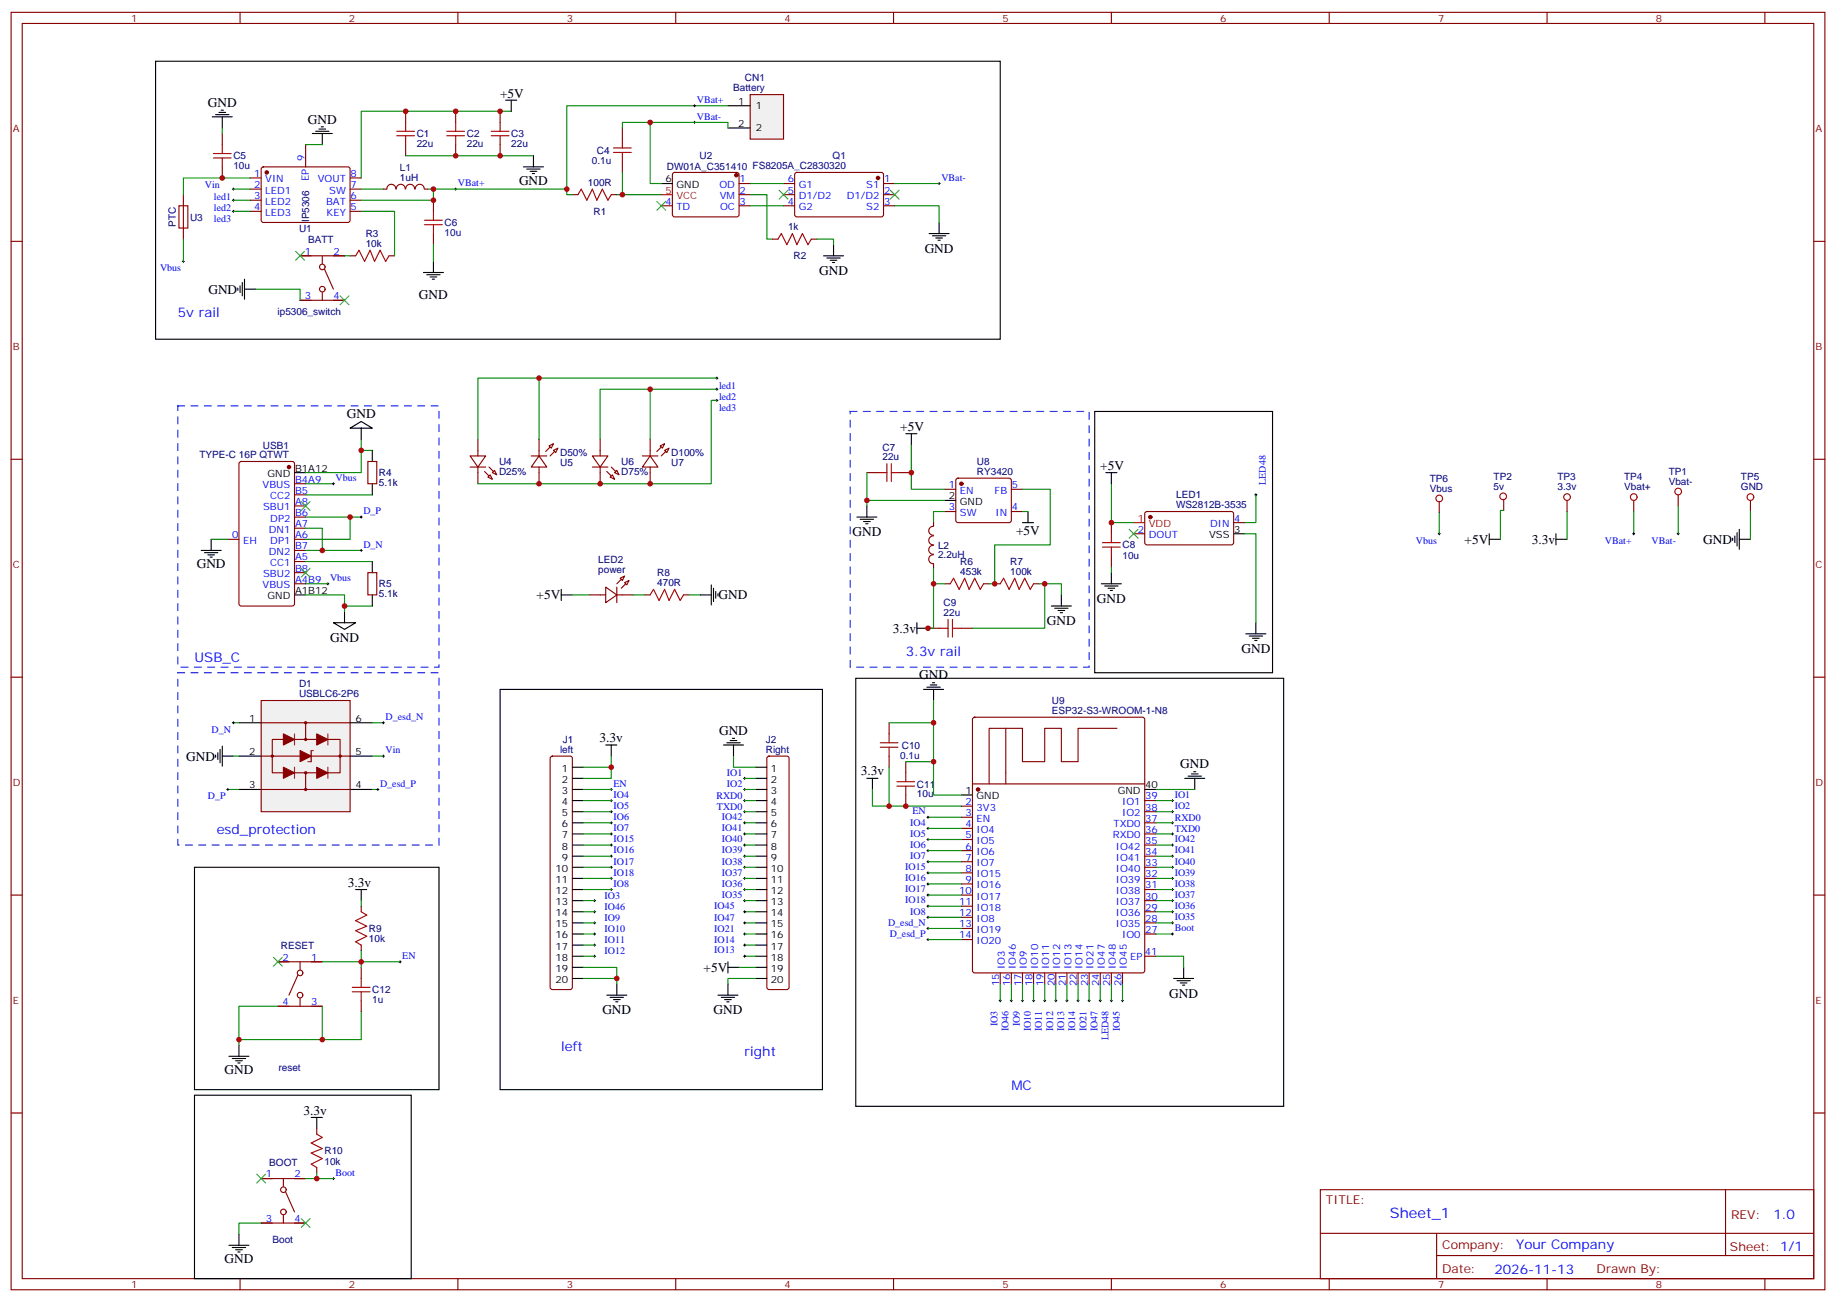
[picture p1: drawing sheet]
<svg xmlns="http://www.w3.org/2000/svg" width="583mm" height="413mm" viewBox="0 0 583 413" stroke-linecap="round" stroke-linejoin="round" font-family="sans-serif">
<g fill="none" stroke="#870000" stroke-width=".35">
<path d="M3.5 3.9h575.8v405.4h-575.8zM7.1 7.4h568.6v398.3h-568.6zM76.2 3.9v3.5M145.3 3.9v3.5M214.5 3.9v3.5M283.6 3.9v3.5M352.8 3.9v3.5M421.9 3.9v3.5M491.1 3.9v3.5M560.2 3.9v3.5M128.8 35.3v3.5M144.6 35.3v3.5"/>
<path d="M158.7 35.3v3.5M70.6 42.4v3.5M70.6 53v3.5M79.4 56.5h3.5M83.1 53.2l.5-.2h27.1l.4 .7v16.5l-.7 .4-27.1-.1-.4-.6v-16.2zM97 45.9v7.1M111.1 56.5h3.6M128.8 45.9v3.5M144.6 45.9v3.5M158.7 45.9v3.5M3.5 76.6h3.6M79.4 60h3.5"/>
<path d="M79.4 63.5h3.5M79.4 67.1h3.5M111.1 60h3.6M111.1 63.5h3.6M111.1 67.1h3.6M137.6 63.5v3.6M137.6 74.1v3.5M575.7 76.6h3.6M95.2 95.3h14.2M95.2 81.2h14.2M102.3 81.2v2.4M102.3 92.8v2.5"/>
<path d="M103 85.4l2.8 6.4M111.1 81.2h1.8M123.5 81.2h1.7M3.5 145.7h3.6M76.1 146.6l.5-.2h16.2l.6 .5 .1 44.7-.5 .6-16.4 .1-.7-.5-.1-44.7zM93.5 153.5h3.5M93.5 157h3.5M275.2 150h3.5M285.8 150h3.5M299.9 155.3h3.5M303.6 151.9l.5-.2h16.2l.5 .2 .2 .5v12.7l-.2 .5-.5 .2h-16.2l-.5-.2-.2-.5v-12.7zM321 155.3h3.6"/>
<path d="M575.7 145.7h3.6M72.3 171.1h3.5M93.5 171.1h3.5M93.5 164.1h3.5M93.5 160.5h3.5M93.5 167.6h3.5M93.5 174.7h3.5M93.5 178.2h3.5M299.9 162.3h3.5M321 162.3h3.6M93.5 185.2h3.5M93.5 181.7h3.5"/>
<path d="M294.6 199.4h3.5M299.9 185.2h1.7M305.2 199.4h3.5M312.2 185.2h1.8M315.7 185.2h1.8M328.1 185.2h1.7M3.5 214.9h3.6M575.7 214.9h3.6M3.5 284h3.6M575.7 284h3.6M3.5 353.2h3.6M575.7 353.2h3.6"/>
<path d="M419.1 377.5h156.6v28.2h-156.6zM547.7 377.5v20.9M419.1 391.4h156.5M456 398.4h119.6M456 391.4v14.1M76.2 405.7v3.6M145.3 405.7v3.6M214.5 405.7v3.6M283.6 405.7v3.6M352.8 405.7v3.6M421.9 405.7v3.6M491.1 405.7v3.6"/>
<path d="M560.2 405.7v3.6"/>
<circle cx="102.3" cy="84.7" r=".88"/>
<circle cx="102.3" cy="91.8" r=".88"/>
</g>
<g fill="#870000" stroke="#870000" stroke-width=".35">
<circle cx="91.7" cy="148.2" r=".53"/>
<circle cx="84.7" cy="54.7" r=".53"/>
<circle cx="305.2" cy="153.5" r=".53"/>
</g>
<g fill="none" stroke="#000" stroke-width=".35">
<path d="M67.4 37.1h6.3M68.4 36.4h4.3M69.5 35.7h2.1M70.2 35h.7M70.6 37.1v3.5M160.5 31.8h3.5M162.3 31.8v3.5M99.1 42.4h6.4M100.2 41.7h4.2M101.2 41h2.2M102 40.3h.7M102.3 42.4v3.5"/>
<path d="M166.2 53h6.3M167.2 53.7h4.2M168.3 54.4h2.1M169 55.1h.7M169.3 49.4v3.6M75.5 91.4v.7M76.2 90.7v2.1M76.9 89.6v4.3M77.6 91.8h3.5M77.6 88.6v6.3M134.4 86.5h6.4M135.5 87.2h4.2"/>
<path d="M136.5 87.9h2.1M137.2 88.6h.7M137.6 82.9v3.6M111.1 135.9l3.6-2.2 3.5 2.2zM114.7 135.9v3.5M287.5 137.6h3.5M289.3 137.6v3.5M93.5 150h3.5M299.9 158.8h3.5M63.9 174.7h6.3M64.9 175.4h4.2M66 176.1h2.1"/>
<path d="M66.7 176.8h.7M67 171.1v3.6M272 164.1h6.3M273 164.8h4.3M274.1 165.5h2.1M274.8 166.2h.7M275.2 160.5v3.6M324.6 165.8h3.5M326.3 162.3v3.5M93.5 188.8h3.5M105.8 197.6h7.1l-3.5 2.1zM109.4 194.1v3.5"/>
<path d="M291 199.4h3.6M291 197.6v3.5M333.7 192.3h6.4M334.8 193h4.2M335.8 193.7h2.2M336.5 194.4h.8M336.9 188.8v3.5"/>
</g>
<g fill="none" stroke="#008700" stroke-width=".35">
<path d="M162.3 35.3h-47.6v21.2M70.6 40.6v1.8M97 45.9h5.3M128.8 49.4h40.5M114.7 67.1h10.5v14.1M114.7 60h7M137.6 60v3.5h-22.9M81.1 91.8h14.1v3.5M109.4 81.2h1.7M114.7 139.4v10.6h-17.7M97 153.5h8.8M97 157h21.2"/>
<path d="M114.7 142.9h3.5M275.2 150v8.8M289.3 141.1v14.2h10.6M299.9 158.8h-24.7v1.7M324.6 155.3h8.8v17.6h-17.7v12.3h-1.7M67 171.1h5.3M97 164.1h14.1v7h-14.1M97 167.6h5.3v7.1h-5.3M97 178.2h21.2M102.3 174.7h12.4M111.1 164.1h3.6M296.3 180v5.2h3.6"/>
<path d="M299.9 162.3h-3.6v3.5M324.6 162.3h1.7M97 188.8h12.4v5.3M97 185.2h7.1M109.4 192.3h8.8M296.3 185.2v14.2h-1.7M329.8 185.2h7.1v3.6M331.6 185.2v14.2h-22.9"/>
</g>
<path d="M57.9 82.9h.7M58.2 82.6v.7M105.5 153.5h.7M105.8 153.1v.7M114.3 164.1h.7M114.3 174.7h.7M114.7 163.7v.7M114.7 174.3v.7M103.7 185.2h.7M104.1 184.9v.7" fill="none" stroke="#000" stroke-width=".32"/>
<path d="M93.8 79.8l2.9 2.8M96.7 79.8l-2.9 2.8M107.9 93.9l2.9 2.8M110.8 93.9l-2.9 2.8M95.6 159.1l2.8 2.9M98.4 159.1l-2.8 2.9M95.6 180.3l2.8 2.8M98.4 180.3l-2.8 2.8" fill="none" stroke="#3c3" stroke-width=".35"/>
<path d="M56.4 128.8h82.9v82.9h-82.9zM269.9 130.6h75.8v81.1h-75.8z" fill="none" stroke="#03c" stroke-width=".35" stroke-dasharray="2.1 2.1"/>
<g fill="none" stroke="#a10000" stroke-width=".35">
<path d="M128.8 38.8v2.9M144.6 38.8v2.9M158.7 38.8v2.9M67.7 48.7h5.7M67.7 50.1h5.7M70.6 45.9v2.8M70.6 50.1v2.9M125.9 43.1h5.7M125.9 41.7h5.7M128.8 43.1v2.8M141.8 43.1h5.7M141.8 41.7h5.7"/>
<path d="M144.6 43.1v2.8M155.9 43.1h5.7M155.9 41.7h5.7M158.7 43.1v2.8M134.8 71.3h5.6M134.8 69.9h5.6M137.6 67.1v2.8M137.6 71.3v2.8M112.9 81.2l1-1.8 1.8 3.5 1.8-3.5 1.4 3.5 1.7-3.5 1.8 3.5 1.1-1.7M278.7 150h2.8M281.5 147.1v5.7M282.9 147.1v5.7"/>
<path d="M282.9 150h2.9M298.1 199.4h2.8M300.9 196.5v5.7M301.6 185.2l1.1-1.7 1.7 3.5 1.8-3.5 1.4 3.5 1.8-3.5 1.7 3.5 1.1-1.8M302.3 196.5v5.7M302.3 199.4h2.9M317.5 185.2l1.1-1.7 1.7 3.5 1.8-3.5 1.4 3.5 1.8-3.5 1.7 3.5 1.1-1.8"/>
</g>
<path d="M82.9 222.3h28.2v35.3h-28.2z" fill="#f0f0f0" stroke="#870000" stroke-width=".35"/>
<path d="M75.8 229.3h7.1M75.8 239.9h7.1M111.1 229.3h7.1M111.1 239.9h7.1M75.8 250.5h7.1M111.1 250.5h7.1" fill="none" stroke="#000" stroke-width=".35"/>
<g fill="none" stroke="#870000" stroke-width=".35">
<path d="M82.9 229.3h28.2M82.9 239.9h28.2M90 234.6h-3.6v10.6h3.6M93.5 234.6h7M97 229.3v5.3M104.1 234.6h3.8v10.6h-4.2M82.9 250.5h28.2M93.5 245.2h7M97 245.2v5.3"/>
<circle cx="97" cy="229.3" r=".35"/>
<circle cx="97" cy="250.5" r=".35"/>
</g>
<path d="M93.5 232.9v3.5M99.5 238.2h-.7v3.5h-1.1M104.1 232.9v3.5M93.5 243.5v3.5M104.1 243.5v3.5" fill="none" stroke="#8c2424" stroke-width=".35"/>
<g fill="#870000" stroke="#870000" stroke-width=".35">
<path d="M90 232.9l3.5 1.7-3.5 1.8z"/>
<path d="M100.5 232.9l3.6 1.7-3.6 1.8z"/>
<path d="M90 243.5l3.5 1.7-3.5 1.8z"/>
<path d="M100.5 243.5l3.6 1.7-3.6 1.8z"/>
<path d="M95.2 238.2l3.6 1.7-3.6 1.8z"/>
</g>
<circle cx="97" cy="234.6" r=".18" fill="#870000"/>
<g fill="none" stroke="#870000" stroke-width=".35">
<path d="M58.2 61.8v14.1M352.8 165.8v3.6M352.8 176.4v3.6M359.8 169.4h3.6M363.6 162.5l.5-.2 27.1 .1 .4 .6-.1 9.5-.6 .4-27.1-.1-.4-.6v-9.2zM391.6 165.8h3.5M308.9 227.8l.5-.2h53.3l.6 .4 .1 80-.3 .5-.4 .2h-53.3l-.5-.2-.2-.5v-79.7zM319.3 231.1v17.6M354.5 231.1h-12.3v10.6h-5.3v-10.6h-5.3v10.6h-7v-10.6h-10.6v17.6M174.9 240.1l.4-.2h5.7l.5 .2 .2 .5v72.7l-.3 .5-.4 .2h-5.7l-.5-.2-.2-.5v-72.7zM243.7 240.1l.4-.2h5.7l.5 .2 .2 .5v72.7l-.3 .5-.4 .2h-5.7l-.5-.2-.2-.5v-72.7zM287.5 241.7v3.5"/>
<path d="M287.5 252.3v3.5M305.2 255.8h3.5M305.2 259.3h3.5M308.7 248.7h54.7M363.4 257.6h3.5M363.4 254h3.5M305.2 262.9h3.5M305.2 266.4h3.5M305.2 269.9h3.5M305.2 273.4h3.5M305.2 277h3.5M363.4 278.7h3.5"/>
<path d="M363.4 275.2h3.5M363.4 271.7h3.5M363.4 268.1h3.5M363.4 264.6h3.5M363.4 261.1h3.5M114.7 287.5v1.8M114.7 299.9v1.8M305.2 280.5h3.5M305.2 284h3.5M305.2 287.5h3.5M305.2 291.1h3.5M305.2 294.6h3.5"/>
<path d="M305.2 298.1h3.5M363.4 296.4h3.5M363.4 292.8h3.5M363.4 289.3h3.5M363.4 285.8h3.5M363.4 282.3h3.5M88.2 319.3h14.1M88.2 305.2h14.1M94.5 309.4l-2.8 6.4M95.2 305.2v2.5M95.2 316.8v2.5M114.7 307v3.5"/>
<path d="M114.7 317.5v3.6M317.5 308.7v3.5M321 308.7v3.5M324.6 308.7v3.5M328.1 308.7v3.5M331.6 308.7v3.5M335.1 308.7v3.5M338.7 308.7v3.5M342.2 308.7v3.5M345.7 308.7v3.5M349.2 308.7v3.5M352.8 308.7v3.5"/>
<path d="M356.3 308.7v3.5M363.4 303.4h3.5M100.5 358.1v1.8M82.9 374h14.1M90 374v2.4M90.7 378.2l2.8 6.4M100.5 370.5v1.7M82.9 388.1h14.1M90 385.6v2.5"/>
<circle cx="86.4" cy="239.9" r=".35"/>
<circle cx="97" cy="234.6" r=".35"/>
<circle cx="108" cy="239.9" r=".35"/>
<circle cx="97" cy="245.2" r=".35"/>
<circle cx="95.3" cy="315.8" r=".88"/>
<circle cx="95.3" cy="308.7" r=".88"/>
<circle cx="90" cy="377.5" r=".88"/>
<circle cx="90" cy="384.6" r=".88"/>
</g>
<g fill="none" stroke="#000" stroke-width=".35">
<path d="M347.5 130.6h56.4v82.9h-56.4zM391.6 169.4h3.5M349.6 185.2h6.4M350.7 185.9h4.2M351.7 186.7h2.1M352.4 187.4h.7M352.8 181.7v3.5M398.6 197.6v3.5M158.7 218.8h102.4v127h-102.4zM271.6 215.2h135.9v135.8h-135.9zM293.2 218.8h6.3M294.2 218.1h4.2"/>
<path d="M295.3 217.3h2.1M296 216.6h.7M296.3 218.8v3.5M395.5 201.1h6.3M396.5 201.8h4.3M397.6 202.5h2.1M398.3 203.2h.7M68.4 239.6v.7M69.1 238.9v2.1M69.8 237.8v4.2M70.6 239.9h3.5M70.6 236.7v6.4"/>
<path d="M192.3 236.4h3.5M194 236.4v3.5M229.7 236.4h6.3M230.7 235.7h4.2M231.8 235h2.1M232.5 234.3h.7M232.8 236.4v3.5M181.7 243.5h3.5M181.7 247h3.5M181.7 250.5h3.5M181.7 254h3.5M181.7 257.6h3.5"/>
<path d="M239.9 243.5h3.5M239.9 247h3.5M239.9 250.5h3.5M239.9 254h3.5M239.9 257.6h3.5M275.2 247h3.5M276.9 247v3.5M305.2 252.3h3.5M363.4 250.5h3.5M376.1 247h6.3M377.1 246.3h4.3M378.2 245.6h2.1"/>
<path d="M378.9 244.9h.7M379.2 247v3.5M61.7 275.2h77.6v70.6h-77.6zM181.7 261.1h3.5M181.7 264.6h3.5M181.7 268.1h3.5M181.7 271.7h3.5M181.7 275.2h3.5M181.7 278.7h3.5M239.9 261.1h3.5M239.9 264.6h3.5M239.9 268.1h3.5"/>
<path d="M239.9 271.7h3.5M239.9 275.2h3.5M239.9 278.7h3.5M112.9 282.3h3.5M114.7 282.3v3.5M181.7 282.3h3.5M181.7 285.8h3.5M181.7 289.3h3.5M181.7 292.8h3.5M181.7 296.4h3.5M181.7 299.9h3.5M239.9 282.3h3.5"/>
<path d="M239.9 285.8h3.5M239.9 289.3h3.5M239.9 292.8h3.5M239.9 296.4h3.5M239.9 299.9h3.5M181.7 303.4h3.5M181.7 307h3.5M181.7 310.5h3.5M192.6 315.8h6.4M193.7 316.5h4.2M194.7 317.2h2.1M195.4 317.9h.7"/>
<path d="M195.8 312.2v3.6M227.9 315.8h6.3M229 316.5h4.2M230 317.2h2.1M230.7 317.9h.7M231.1 307h3.5M231.1 305.2v3.5M231.1 312.2v3.6M239.9 303.4h3.5M239.9 307h3.5M239.9 310.5h3.5M372.5 310.5h6.4"/>
<path d="M373.6 311.2h4.2M374.6 311.9h2.2M375.4 312.6h.7M375.7 307v3.5M72.7 335.2h6.3M73.7 335.9h4.3M74.8 336.6h2.1M75.5 337.3h.7M75.8 331.6v3.6M61.7 347.5h68.8v58.2h-68.8zM98.8 354.6h3.5M100.5 354.6v3.5"/>
<path d="M72.7 395.1h6.3M73.7 395.9h4.3M74.8 396.6h2.1M75.5 397.3h.7M75.8 391.6v3.5"/>
</g>
<g fill="none" stroke="#008700" stroke-width=".35">
<path d="M79.4 56.5h-21.2v5.3M58.2 75.9v7M352.8 153.5v12.3h7M398.6 157v8.8h-3.5M352.8 180v1.7M395.1 169.4h3.5v28.2M74.1 239.9h1.7M74.1 229.3h1.7M118.2 239.9h3.5M118.2 229.3h3.5M194 239.9v3.6h-8.8M232.8 239.9v3.6h7.1"/>
<path d="M296.3 222.3v30h8.9M72.3 250.5h3.5M118.2 250.5h1.7M185.2 250.5h8.8M185.2 254h8.8M185.2 257.6h8.8M194 243.5v3.5h-8.8M236.4 250.5h3.5M236.4 254h3.5M236.4 257.6h3.5M236.4 247h3.5M276.9 250.5v5.3h28.3"/>
<path d="M287.5 241.7h8.8M294.6 259.3h10.6M366.9 250.5h12.3M366.9 254h5.3M366.9 257.6h5.3M185.2 261.1h8.8M185.2 264.6h8.8M185.2 278.7h8.8M185.2 275.2h8.8M185.2 271.7h8.8M185.2 268.1h8.8M236.4 261.1h3.5"/>
<path d="M236.4 264.6h3.5M236.4 278.7h3.5M236.4 275.2h3.5M236.4 271.7h3.5M236.4 268.1h3.5M294.6 262.9h10.6M294.6 266.4h10.6M294.6 269.9h10.6M294.6 273.4h10.6M294.6 277h10.6M366.9 268.1h5.3M366.9 261.1h5.3"/>
<path d="M366.9 264.6h5.3M366.9 278.7h5.3M366.9 275.2h5.3M366.9 271.7h5.3M114.7 285.8v1.7M185.2 292.8h3.5M185.2 289.3h3.5M185.2 285.8h3.5M185.2 282.3h8.8M185.2 296.4h3.5M185.2 299.9h3.5M236.4 292.8h3.5"/>
<path d="M236.4 289.3h3.5M236.4 285.8h3.5M236.4 282.3h3.5M236.4 296.4h3.5M236.4 299.9h3.5M294.6 280.5h10.6M294.6 284h10.6M294.6 287.5h10.6M294.6 291.1h10.6M294.6 294.6h10.6M294.6 298.1h10.6M366.9 292.8h5.3"/>
<path d="M366.9 289.3h5.3M366.9 285.8h5.3M366.9 282.3h5.3M366.9 296.4h5.3M88.2 319.3h-12.4v12.3M102.3 305.2h12.4v1.8M114.7 305.2h12.3M185.2 307h10.6v5.2M185.2 310.5h10.6M185.2 303.4h3.5M234.6 307h5.3M236.4 303.4h3.5"/>
<path d="M239.9 310.5h-8.8v1.7M317.5 312.2v5.3M321 312.2v5.3M324.6 312.2v5.3M328.1 312.2v5.3M331.6 312.2v5.3M335.1 312.2v5.3M338.7 312.2v5.3M342.2 312.2v5.3M345.7 312.2v5.3M349.2 312.2v5.3M352.8 312.2v5.3"/>
<path d="M356.3 312.2v5.3M366.9 303.4h8.8v3.6M114.7 321.1v8.8h-38.9M97 374h8.8M100.5 372.2v1.8M82.9 388.1h-7.1v3.5"/>
</g>
<g fill="none" stroke="#000" stroke-width=".32">
<path d="M70.2 56.5h.7M70.6 56.1v.7M398.3 157h.7M398.6 156.7v.7M121.4 239.9h.7M121.7 239.6v.7M193.7 254h.7M193.7 257.6h.7M193.7 250.5h.7M194 250.2v.7M194 253.7v.7M194 257.2v.7"/>
<path d="M236 254h.7M236 257.6h.7M236 250.5h.7M236 247h.7M236.4 246.6v.7M236.4 250.2v.7M236.4 253.7v.7M236.4 257.2v.7M294.2 259.3h.7M294.6 259v.7M371.8 254h.7M371.8 257.6h.7"/>
<path d="M372.2 253.7v.7M372.2 257.2v.7M193.7 264.6h.7M193.7 261.1h.7M193.7 278.7h.7M193.7 275.2h.7M193.7 271.7h.7M193.7 268.1h.7M194 260.7v.7M194 264.3v.7M194 267.8v.7M194 271.3v.7"/>
<path d="M194 274.8v.8M194 278.4v.7M236 264.6h.7M236 261.1h.7M236 278.7h.7M236 275.2h.7M236 271.7h.7M236 268.1h.7M236.4 260.7v.7M236.4 264.3v.7M236.4 267.8v.7M236.4 271.3v.7"/>
<path d="M236.4 274.8v.8M236.4 278.4v.7M294.2 273.4h.7M294.2 269.9h.7M294.2 266.4h.7M294.2 262.9h.7M294.2 277h.7M294.6 262.5v.7M294.6 266v.7M294.6 269.6v.7M294.6 273.1v.7M294.6 276.6v.7"/>
<path d="M371.8 264.6h.7M371.8 261.1h.7M371.8 278.7h.7M371.8 275.2h.7M371.8 271.7h.7M371.8 268.1h.7M372.2 260.7v.7M372.2 264.3v.7M372.2 267.8v.7M372.2 271.3v.7M372.2 274.8v.8M372.2 278.4v.7"/>
<path d="M188.4 292.8h.7M188.4 289.3h.7M188.4 285.8h.7M188.4 296.4h.7M188.4 299.9h.7M188.7 285.4v.7M188.7 289v.7M188.7 292.5v.7M188.7 296v.7M188.7 299.5v.7M193.7 282.3h.7M194 281.9v.7"/>
<path d="M236 285.8h.7M236 282.3h.7M236 296.4h.7M236.4 281.9v.7M236.4 285.4v.7M236.4 296v.7M294.2 287.5h.7M294.2 284h.7M294.2 280.5h.7M294.2 291.1h.7M294.2 298.1h.7M294.2 294.6h.7"/>
<path d="M294.6 280.1v.7M294.6 283.7v.7M294.6 287.2v.7M294.6 290.7v.7M294.6 294.3v.7M294.6 297.8v.7M371.8 292.8h.7M371.8 289.3h.7M371.8 285.8h.7M371.8 282.3h.7M371.8 296.4h.7M372.2 281.9v.7"/>
<path d="M372.2 285.4v.7M372.2 289v.7M372.2 292.5v.7M372.2 296v.7M126.6 305.2h.8M127 304.8v.7M188.4 303.4h.7M188.7 303.1v.7M317.1 317.5h.8M317.5 317.2v.7M320.7 317.5h.7M321 317.2v.7"/>
<path d="M324.2 317.5h.7M324.6 317.2v.7M327.7 317.5h.7M328.1 317.2v.7M331.3 317.5h.7M331.6 317.2v.7M334.8 317.5h.7M335.1 317.2v.7M338.3 317.5h.7M338.7 317.2v.7M341.8 317.5h.7M342.2 317.2v.7"/>
<path d="M345.4 317.5h.7M345.7 317.2v.7M348.9 317.5h.7M349.2 317.2v.7M352.4 317.5h.7M352.8 317.2v.7M356 317.5h.7M356.3 317.2v.7M105.5 374h.7M105.8 373.6v.7"/>
</g>
<path d="M56.4 213.5h82.9v54.6h-82.9z" fill="none" stroke="#03c" stroke-width=".35" stroke-dasharray="2.1 2.1"/>
<g fill="none" stroke="#a10000" stroke-width=".35">
<path d="M56.8 65.3h2.8v7.1h-2.8zM350 173.6h5.6M350 172.2h5.6M352.8 169.4v2.8M352.8 173.6v2.8M284.7 249.4h5.6M284.7 248h5.6M287.5 245.2v2.8M287.5 249.4v2.9M114.7 289.3l1.7 1.1-3.5 1.7 3.5 1.8-3.5 1.4 3.5 1.8-3.5 1.7 1.8 1.1M111.8 314.7h5.7M111.8 313.3h5.7"/>
<path d="M114.7 310.5v2.8M114.7 314.7v2.8M100.5 359.9l1.8 1-3.5 1.8 3.5 1.8-3.5 1.4 3.5 1.7-3.5 1.8 1.7 1.1"/>
</g>
<path d="M358.4 168l2.8 2.8M361.2 168l-2.8 2.8M81.5 372.6l2.8 2.8M84.3 372.6l-2.8 2.8M95.6 386.7l2.8 2.8M98.4 386.7l-2.8 2.8" fill="none" stroke="#3c3" stroke-width=".35"/>
<g fill="#870000" stroke="#870000" stroke-width=".35">
<circle cx="310.4" cy="250.5" r=".53"/>
<circle cx="365.1" cy="164.1" r=".53"/>
</g>
<path d="M359.8 165.8h3.6" fill="none" stroke="#f00" stroke-width=".35"/>
<path d="M238.1 30h10.6v14.1h-10.6z" fill="#f0f0f0" stroke="#870000" stroke-width=".35"/>
<g fill="none" stroke="#000" stroke-width=".35">
<path d="M49.4 19.4h268.1v88.2h-268.1zM231.1 33.5h7M209.9 58.2h3.5M231.1 40.6h7M264.6 77.6v3.6M294.9 74.1h6.4M296 74.8h4.2M297 75.5h2.2M297.7 76.2h.7M298.1 70.6v3.5M261.4 81.2h6.4M262.5 81.9h4.2"/>
<path d="M263.5 82.6h2.1M264.2 83.3h.7M118.2 142.9v3.5M118.2 153.5v3.5M351 150h3.5M352.8 150v3.5M118.2 178.2v3.5M472.7 171.1h3.5M472.7 169.4v3.5M493.9 171.1h3.5M493.9 169.4v3.5M550 170.8v.7"/>
<path d="M550.7 170.1v2.1M551.4 169v4.2M552.1 171.1h3.5M552.1 168v6.3M118.2 188.8v3.5M178.2 188.8h3.5M178.2 187v3.5M222.2 188.8h3.6M225.8 185.6v6.3M226.5 186.7v4.2M227.2 187.7v2.1M227.9 188.4v.7"/>
</g>
<g fill="none" stroke="#a10000" stroke-width=".35">
<path d="M194.7 48.4h5.7M194.7 47h5.7M197.6 44.1v2.9M197.6 48.4v2.8M183.4 61.8l1.1-1.8 1.8 3.5 1.7-3.5 1.4 3.5 1.8-3.5 1.8 3.5 1-1.7M246.9 75.9l1.1-1.8 1.8 3.5 1.7-3.5 1.4 3.5 1.8-3.5 1.8 3.5 1-1.7M206.4 188.8l1-1.8 1.8 3.5 1.8-3.5 1.4 3.5 1.7-3.5 1.8 3.5 1.1-1.7M279.4 237.1h5.6M279.4 235.7h5.6M282.2 232.9v2.8M282.2 237.1v2.8"/>
<circle cx="456.8" cy="158.2" r="1.06"/>
<circle cx="477.1" cy="157.5" r="1.06"/>
<circle cx="497.4" cy="157.7" r="1.06"/>
<circle cx="518.6" cy="157.7" r="1.06"/>
<circle cx="532.7" cy="156" r="1.06"/>
<circle cx="555.6" cy="157.7" r="1.06"/>
</g>
<g fill="none" stroke="#870000" stroke-width=".35">
<path d="M122.8 60a1.41 1.41 0 0 1 1.4-1.5 1.41 1.41 0 0 1 1.4 1.5M125.8 60a1.41 1.41 0 0 1 1.4-1.5 1.41 1.41 0 0 1 1.4 1.5M128.8 60a1.41 1.41 0 0 1 1.4-1.5 1.41 1.41 0 0 1 1.4 1.5M131.8 60a1.41 1.41 0 0 1 1.4-1.5 1.41 1.41 0 0 1 1.4 1.5M197.6 40.6v3.5M197.6 51.2v3.5M213.7 54.9l.4-.2 20.1 .1 .4 .6-.1 13-.6 .4h-20l-.5-.7v-12.7zM234.6 58.2h3.5M248.7 58.2h3.5M252.5 54.9l.4-.2 27.1 .1 .5 .6-.1 13-.6 .4h-27.1l-.5-.7v-12.7zM280.5 58.2h3.5M121.7 60h1.1"/>
<path d="M134.8 60h1M181.7 61.8h1.7M194 61.8h1.8M209.9 65.3h3.5M234.6 61.8h3.5M234.6 65.3h3.5M245.2 75.9h1.7M248.7 61.8h3.5M248.7 65.3h3.5M257.5 75.9h1.8M280.5 61.8h3.5M280.5 65.3h3.5"/>
<path d="M151.7 139.4v5.3M171.1 139.4v5.3M190.5 139.4v5.3M206.4 139.4v5.3M116.8 146.4h2.8v7.1h-2.8zM149.2 144.7h5l-2.5 3.5zM149.2 148.2h5M151.7 148.2v5.3M154.9 151.4l.7-.7 .7 1.4zM156.3 150l.7-.7 .7 1.4zM168.6 144.7h5M171.1 144.7l2.5 3.5h-5z"/>
<path d="M171.1 148.2v5.3M174.3 141.5l1.4-.7-.7 1.4zM175.7 142.9l1.4-.7-.7 1.4zM188 144.7h5l-2.5 3.5zM188 148.2h5M190.5 148.2v5.3M193.7 151.4l.7-.7 .7 1.4zM195.1 150l.7-.7 .7 1.4zM203.9 144.7h4.9M206.4 144.7l2.4 3.5h-4.9zM206.4 148.2v5.3M209.5 141.5l1.5-.7-.7 1.4z"/>
<path d="M211 142.9l1.4-.7-.7 1.4zM456.8 159.1v3.6M477.3 158.4v3.6M497.4 158.8v3.5M518.6 158.8v3.5M532.7 157v3.5M555.6 158.8v3.5M296.3 173a1.41 1.41 0 0 0-1.5 1.5 1.41 1.41 0 0 0 1.5 1.4M296.3 170.1a1.41 1.41 0 0 0-1.5 1.4 1.41 1.41 0 0 0 1.5 1.4M296.3 176a1.41 1.41 0 0 0-1.5 1.4 1.41 1.41 0 0 0 1.5 1.5v1.1M296.3 167a1.41 1.41 0 0 0-1.5 1.4 1.41 1.41 0 0 0 1.5 1.4M296.3 165.8v1.1"/>
<path d="M116.8 181.7h2.8v7.1h-2.8zM187 188.8h5.3M192.3 186.3l3.5 2.5-3.5 2.4zM195.8 188.8h5.3M195.8 186.3v4.9M196.8 183.5l1.5-.7-.7 1.4zM198.3 184.9l1.4-.7-.7 1.4zM204.6 188.8h1.8M217 188.8h1.7M282.2 229.3v3.6M282.2 239.9v3.6"/>
</g>
<g fill="none" stroke="#008700" stroke-width=".35">
<path d="M206.4 38.8v19.4h3.5M231.1 33.5h-51.2v26.5h-44.1M197.6 40.6v-1.8h33.5v1.8M197.6 54.7v7.1M238.1 58.2h10.6M284 58.2h14.1M74.1 60h5.3M74.1 63.5h5.3M74.1 67.1h5.3M137.6 77.6v5.3M179.9 60v1.8h1.8M195.8 61.8h14.1"/>
<path d="M238.1 61.8h5.3v14.1h1.8M238.1 65.3h10.6M259.3 75.9h5.3v1.7M284 65.3h14.1v5.3M171.1 120v19.4M227.5 120h-75.8v19.4M206.4 123.5v15.9M227.5 123.5h-37v15.9M227.5 127h-1.7v26.5h-74.1M456.8 162.7v6.7M477.3 162h-1.1v9.1M497.4 162.3v8.8"/>
<path d="M518.6 162.3v7.1M532.7 160.5v8.9M555.6 162.3v8.8M181.7 188.8h5.3M201.1 188.8h3.5M218.7 188.8h3.5M282.2 229.3h14.1M282.2 243.5v12.3M102.3 319.3v10.6M114.7 301.7v3.5"/>
</g>
<g fill="none" stroke="#000" stroke-width=".32">
<path d="M220.1 33.5h.7M220.1 38.8h.7M220.5 33.2v.7M220.5 38.5v.7M74.1 59.7v.7M144.6 59.7v.7M297.7 58.2h.7M298.1 57.9v.7M73.7 60h.7M73.7 63.5h.7M73.7 67.1h.7M74.1 63.2v.7"/>
<path d="M74.1 66.7v.7M144.3 60h.7M227.2 120h.7M227.5 119.6v.7M227.2 127h.7M227.2 123.5h.7M227.5 123.2v.7M227.5 126.7v.7M456.5 169.4h.7M456.8 169v.7M518.2 169.4h.7M518.6 169v.7"/>
<path d="M532.3 169.4h.7M532.7 169v.7M73.7 229.3h.7M74.1 229v.7M121.4 229.3h.7M121.7 229v.7M72 250.5h.7M72.3 250.2v.7M119.6 250.5h.7M119.9 250.2v.7M236 289.3h.7M236 292.8h.7"/>
<path d="M236 299.9h.7M236.4 289v.7M236.4 292.5v.7M236.4 299.5v.7M236 303.4h.7M236.4 303.1v.7"/>
</g>
<g fill="#870000" stroke="#870000" stroke-width=".35">
<path d="M153.8 149.6l1.4 1.4z"/>
<path d="M155.2 148.2l1.4 1.4z"/>
<path d="M173.2 143.3l1.4-1.4z"/>
<path d="M176 143.3l-1.4 1.4z"/>
<path d="M192.6 149.6l1.4 1.4z"/>
<path d="M194 148.2l1.4 1.4z"/>
<path d="M208.5 143.3l1.4-1.4z"/>
<path d="M211.3 143.3l-1.4 1.4z"/>
<path d="M197.2 186.7l1.4-1.5z"/>
<path d="M195.8 185.2l1.4-1.4z"/>
<circle cx="278.7" cy="56.5" r=".53"/>
<circle cx="233.7" cy="55.6" r=".53"/>
</g>
<path d="M209.9 61.8h3.5" fill="none" stroke="#f00" stroke-width=".35"/>
<path d="M208.5 63.9l2.8 2.8M211.3 63.9l-2.8 2.8M247.3 60.4l2.8 2.8M250.1 60.4l-2.8 2.8M282.6 60.4l2.8 2.8M285.4 60.4l-2.8 2.8M86.8 303.8l2.8 2.8M89.6 303.8l-2.8 2.8" fill="none" stroke="#3c3" stroke-width=".35"/>
<g fill="#c00">
<circle cx="111.1" cy="164.1" r=".88"/>
<circle cx="102.3" cy="174.7" r=".88"/>
<circle cx="109.4" cy="192.3" r=".88"/>
<circle cx="114.7" cy="142.9" r=".88"/>
<circle cx="128.8" cy="35.3" r=".88"/>
<circle cx="144.6" cy="35.3" r=".88"/>
<circle cx="158.8" cy="35.3" r=".88"/>
<circle cx="144.6" cy="49.4" r=".88"/>
<circle cx="137.6" cy="63.5" r=".88"/>
<circle cx="158.8" cy="49.4" r=".88"/>
<circle cx="315.7" cy="185.2" r=".88"/>
<circle cx="294.6" cy="199.4" r=".88"/>
<circle cx="296.3" cy="185.2" r=".88"/>
<circle cx="331.6" cy="185.2" r=".88"/>
<circle cx="289.3" cy="150" r=".88"/>
<circle cx="275.2" cy="158.8" r=".88"/>
<circle cx="75.8" cy="329.9" r=".88"/>
<circle cx="100.5" cy="374" r=".88"/>
<circle cx="194" cy="243.5" r=".88"/>
<circle cx="195.8" cy="310.5" r=".88"/>
<circle cx="296.3" cy="241.7" r=".88"/>
<circle cx="352.8" cy="165.8" r=".88"/>
<circle cx="70.6" cy="56.5" r=".88"/>
<circle cx="287.5" cy="255.8" r=".88"/>
<circle cx="282.2" cy="255.8" r=".88"/>
<circle cx="296.3" cy="229.3" r=".88"/>
<circle cx="137.6" cy="60" r=".88"/>
<circle cx="179.9" cy="60" r=".88"/>
<circle cx="197.6" cy="61.8" r=".88"/>
<circle cx="206.4" cy="38.8" r=".88"/>
<circle cx="171.1" cy="120" r=".88"/>
<circle cx="206.4" cy="123.5" r=".88"/>
<circle cx="171.1" cy="153.5" r=".88"/>
<circle cx="190.5" cy="153.5" r=".88"/>
<circle cx="206.4" cy="153.5" r=".88"/>
<circle cx="114.7" cy="305.2" r=".88"/>
<circle cx="102.3" cy="329.9" r=".88"/>
</g>
<text font-size="4.6" fill="#00f" x="441.2" y="386.5">Sheet_1</text>
<g font-size="4.2">
<text x="66" y="33.9">GND</text>
<text x="158.7" y="31.1">+5V</text>
<text x="97.7" y="39.2">GND</text>
<text x="164.7" y="58.6">GND</text>
<text x="293.5" y="80.2">GND</text>
<text x="260" y="87.3">GND</text>
<text x="66.2" y="93.2">GND</text>
<text x="133" y="94.9">GND</text>
<text x="110.1" y="132.6">GND</text>
<text x="285.8" y="136.9">+5V</text>
<text x="349.2" y="149.3">+5V</text>
<text x="270.6" y="170.2">GND</text>
<text x="322.5" y="169.8">+5V</text>
<text x="464.9" y="172.5">+5V</text>
<text x="486.2" y="172.6">3.3v</text>
<text x="540.6" y="172.5">GND</text>
<text x="62.4" y="180.3">GND</text>
<text x="170.3" y="190.2">+5V</text>
<text x="228.1" y="190.2">GND</text>
<text x="348.2" y="191.2">GND</text>
<text x="104.8" y="203.7">GND</text>
<text x="283.4" y="200.8">3.3v</text>
<text x="332.3" y="198.4">GND</text>
<text x="394.1" y="207.1">GND</text>
<text x="291.7" y="215.6">GND</text>
<text x="228.2" y="233.2">GND</text>
<text x="190.3" y="235.3">3.3v</text>
<text x="59.1" y="241.3">GND</text>
<text x="273.2" y="245.9">3.3v</text>
<text x="374.6" y="243.8">GND</text>
<text x="110.4" y="281.6">3.3v</text>
<text x="223.3" y="308.4">+5V</text>
<text x="371.1" y="316.6">GND</text>
<text x="191.2" y="321.9">GND</text>
<text x="226.5" y="321.9">GND</text>
<text x="71.3" y="340.8">GND</text>
<text x="96.3" y="353.9">3.3v</text>
<text x="71.3" y="400.8">GND</text>
</g>
<g font-size="4.2" fill="#00f">
<text x="56.4" y="100.6">5v rail</text>
<text x="61.7" y="209.9">USB_C</text>
<text x="287.5" y="208.2">3.3v rail</text>
<text x="68.8" y="264.6">esd_protection</text>
<text x="178.2" y="333.4">left</text>
<text x="236.4" y="335.2">right</text>
<text x="321" y="345.8">MC</text>
<text x="562.9" y="386.8">1.0</text>
<text x="481.3" y="396.3">Your Company</text>
<text x="474.4" y="404.1">2026-11-13</text>
</g>
<g font-size="3.9" fill="#800">
<text x="420.9" y="382.1">TITLE:</text>
<text x="549.5" y="386.8">REV:</text>
<text x="457.8" y="396.3">Company:</text>
<text x="549.1" y="396.9">Sheet: 1/1</text>
<text x="457.8" y="404">Date:</text>
<text x="506.8" y="404.1">Drawn By:</text>
</g>
<g font-size="3.2" fill="#800">
<text x="41.6" y="6.9">1</text>
<text x="110.8" y="6.9">2</text>
<text x="179.9" y="6.9">3</text>
<text x="249.1" y="6.9">4</text>
<text x="318.2" y="6.9">5</text>
<text x="387.3" y="6.9">6</text>
<text x="456.5" y="6.9">7</text>
<text x="525.6" y="6.9">8</text>
<text x="4.1" y="42">A</text>
<text x="576.3" y="42">A</text>
<text x="4.1" y="111.2">B</text>
<text x="576.3" y="111.2">B</text>
<text x="4.1" y="180.3">C</text>
<text x="576.3" y="180.3">C</text>
<text x="4.1" y="249.4">D</text>
<text x="576.3" y="249.4">D</text>
<text x="4.1" y="318.6">E</text>
<text x="576.3" y="318.6">E</text>
<text x="41.6" y="408.7">1</text>
<text x="110.8" y="408.7">2</text>
<text x="179.9" y="408.7">3</text>
<text x="249.1" y="408.7">4</text>
<text x="318.2" y="408.7">5</text>
<text x="387.3" y="408.7">6</text>
<text x="456.5" y="408.7">7</text>
<text x="525.6" y="408.7">8</text>
</g>
<g font-size="3.2" fill="#000080">
<text x="232.8" y="29">Battery</text>
<text x="236.5" y="25.8">CN1</text>
<text x="132.3" y="46.7">22u</text>
<text x="132.3" y="43.5">C1</text>
<text x="148.2" y="46.7">22u</text>
<text x="148.2" y="43.5">C2</text>
<text x="162.3" y="46.7">22u</text>
<text x="162.3" y="43.5">C3</text>
<text x="74.1" y="53.7">10u</text>
<text x="74.1" y="50.6">C5</text>
<text x="187.9" y="52">0.1u</text>
<text x="189.5" y="48.8">C4</text>
<text x="222.1" y="50.4">U2</text>
<text x="264.3" y="50.5">Q1</text>
<text x="126.9" y="57.4">1uH</text>
<text x="126.9" y="54.3">L1</text>
<text x="186.6" y="58.9">100R</text>
<text x="211.7" y="54.1">DW01A_C351410 FS8205A_C2830320</text>
<text x="55.8" y="71.9" transform="rotate(-90 55.8 71.9)">PTC</text>
<text x="60.3" y="70">U3</text>
<text x="98.2" y="70.5" transform="rotate(-90 98.2 70.5)">IP5306</text>
<text x="141.1" y="71.8">C6</text>
<text x="188.4" y="68.2">R1</text>
<text x="94.9" y="73.6">U1</text>
<text x="97.8" y="77.1">BATT</text>
<text x="116.1" y="75.2">R3</text>
<text x="141.1" y="74.9">10u</text>
<text x="250.1" y="73.1">1k</text>
<text x="116.1" y="78.4">10k</text>
<text x="251.9" y="82.3">R2</text>
<text x="88.1" y="100">ip5306_switch</text>
<text x="83.4" y="142.4">USB1</text>
<text x="280.1" y="143">C7</text>
<text x="63.3" y="145.4">TYPE-C 16P QTWT</text>
<text x="158.4" y="147.6">U4</text>
<text x="177.8" y="144.6">D50%</text>
<text x="177.8" y="147.7">U5</text>
<text x="197.2" y="147.6">U6</text>
<text x="213.1" y="144.6">D100%</text>
<text x="213.1" y="147.7">U7</text>
<text x="280.1" y="146.1">22u</text>
<text x="310.1" y="147.5">U8</text>
<text x="120.3" y="154.3">5.1k</text>
<text x="120.3" y="151.1">R4</text>
<text x="158.4" y="150.7">D25%</text>
<text x="197.2" y="150.7">D75%</text>
<text x="310.1" y="150.7">RY3420</text>
<text x="453.8" y="152.8">TP6</text>
<text x="474.1" y="155.4">5v</text>
<text x="474.1" y="152.2">TP2</text>
<text x="494.4" y="155.6">3.3v</text>
<text x="494.4" y="152.4">TP3</text>
<text x="515.6" y="155.6">Vbat+</text>
<text x="515.6" y="152.4">TP4</text>
<text x="529.7" y="153.8">Vbat-</text>
<text x="529.7" y="150.6">TP1</text>
<text x="552.6" y="155.6">GND</text>
<text x="552.6" y="152.4">TP5</text>
<text x="373.4" y="161.3">WS2812B-3535</text>
<text x="373.4" y="158">LED1</text>
<text x="453.8" y="156.1">Vbus</text>
<text x="189.9" y="178.6">LED2</text>
<text x="297.7" y="177.2">2.2uH</text>
<text x="297.7" y="174.2">L2</text>
<text x="304.8" y="179.3">R6</text>
<text x="320.7" y="179.3">R7</text>
<text x="356.3" y="177.2">10u</text>
<text x="356.3" y="174">C8</text>
<text x="189.9" y="181.7">power</text>
<text x="208.6" y="185.9">470R</text>
<text x="208.6" y="182.8">R8</text>
<text x="304.8" y="182.4">453k</text>
<text x="320.7" y="182.4">100k</text>
<text x="120.3" y="189.5">5.1k</text>
<text x="120.3" y="186.4">R5</text>
<text x="299.5" y="195.5">22u</text>
<text x="299.5" y="192.4">C9</text>
<text x="94.9" y="221.2">USBLC6-2P6</text>
<text x="94.9" y="218.1">D1</text>
<text x="333.9" y="226.5">ESP32-S3-WROOM-1-N8</text>
<text x="333.9" y="223.3">U9</text>
<text x="177.8" y="238.9">left</text>
<text x="178.7" y="235.6">J1</text>
<text x="243.1" y="238.9">Right</text>
<text x="243.1" y="235.6">J2</text>
<text x="286.3" y="237.5">C10</text>
<text x="285.8" y="240.7">0.1u</text>
<text x="291" y="249.9">C11</text>
<text x="291" y="253">10u</text>
<text x="117.1" y="299">10k</text>
<text x="117.1" y="295.7">R9</text>
<text x="89.1" y="301.1">RESET</text>
<text x="118.2" y="315.2">C12</text>
<text x="118.2" y="318.3">1u</text>
<text x="88.4" y="339.8">reset</text>
<text x="85.5" y="369.9">BOOT</text>
<text x="103" y="369.5">10k</text>
<text x="103" y="366.3">R10</text>
<text x="86.5" y="394.5">Boot</text>
</g>
<g font-size="3.2" fill="#00f">
<text x="221.2" y="32.7">VBat+</text>
<text x="221.2" y="38">VBat-</text>
<text x="96.7" y="51.2" transform="rotate(-90 96.7 51.2)">9</text>
<text x="65" y="59.6">Vin</text>
<text x="80.7" y="56.1">1</text>
<text x="80.7" y="59.7">2</text>
<text x="84.2" y="57.9">VIN</text>
<text x="98.1" y="57.6" transform="rotate(-90 98.1 57.6)">EP</text>
<text x="100.9" y="57.9">VOUT</text>
<text x="111.3" y="59.7">7</text>
<text x="111.3" y="56.1">8</text>
<text x="145.3" y="59.1">VBat+</text>
<text x="228.3" y="59.7">OD</text>
<text x="234.8" y="57.9">1</text>
<text x="250" y="57.9">6</text>
<text x="253.5" y="59.7">G1</text>
<text x="275" y="59.7">S1</text>
<text x="280.6" y="57.9">1</text>
<text x="298.8" y="57.4">VBat-</text>
<text x="67.9" y="63.4">led1</text>
<text x="80.7" y="63.2">3</text>
<text x="84.2" y="61.4">LED1</text>
<text x="84.2" y="64.9">LED2</text>
<text x="103.5" y="64.9">BAT</text>
<text x="104.5" y="61.4">SW</text>
<text x="111.3" y="63.2">6</text>
<text x="211.2" y="64.9">4</text>
<text x="228.4" y="63.2">VM</text>
<text x="234.8" y="61.4">2</text>
<text x="234.8" y="64.9">3</text>
<text x="250" y="64.9">4</text>
<text x="250" y="61.4">5</text>
<text x="253.5" y="63.2">D1/D2</text>
<text x="268.8" y="63.2">D1/D2</text>
<text x="280.6" y="61.4">2</text>
<text x="280.6" y="64.9">3</text>
<text x="67.9" y="66.9">led2</text>
<text x="67.9" y="70.4">led3</text>
<text x="80.7" y="66.7">4</text>
<text x="84.2" y="68.5">LED3</text>
<text x="103.7" y="68.5">KEY</text>
<text x="111.3" y="66.7">5</text>
<text x="214.7" y="66.7">TD</text>
<text x="228.6" y="66.7">OC</text>
<text x="253.5" y="66.7">G2</text>
<text x="275" y="66.7">S2</text>
<text x="96.8" y="80.8">1</text>
<text x="105.8" y="80.8">2</text>
<text x="50.8" y="86">Vbus</text>
<text x="96.8" y="94.9">3</text>
<text x="105.8" y="94.9">4</text>
<text x="228.2" y="123.3">led1</text>
<text x="228.2" y="130.4">led3</text>
<text x="228.2" y="126.9">led2</text>
<text x="83.3" y="154.9">VBUS</text>
<text x="93.7" y="153.1">B4A9</text>
<text x="106.5" y="152.6">Vbus</text>
<text x="301.2" y="154.9">1</text>
<text x="321.2" y="154.9">5</text>
<text x="401.8" y="153.8" transform="rotate(-90 401.8 153.8)">LED48</text>
<text x="83.5" y="162">SBU1</text>
<text x="85.7" y="158.4">CC2</text>
<text x="93.7" y="156.7">B5</text>
<text x="93.7" y="160.2">A8</text>
<text x="301.2" y="162">3</text>
<text x="304.7" y="156.7">EN</text>
<text x="315.7" y="156.7">FB</text>
<text x="321.2" y="162">4</text>
<text x="85.8" y="165.5">DP2</text>
<text x="93.7" y="163.7">B6</text>
<text x="93.7" y="167.3">A7</text>
<text x="115.4" y="163.2">D_P</text>
<text x="304.7" y="163.7">SW</text>
<text x="316" y="163.7">IN</text>
<text x="384.1" y="167.3">DIN</text>
<text x="391.8" y="165.5">4</text>
<text x="73.7" y="170.8">0</text>
<text x="77.2" y="172.5">EH</text>
<text x="85.3" y="169">DN1</text>
<text x="85.8" y="172.5">DP1</text>
<text x="93.7" y="170.8">A6</text>
<text x="115.4" y="173.8">D_N</text>
<text x="361.2" y="169">2</text>
<text x="364.7" y="170.8">DOUT</text>
<text x="449.4" y="172.5">Vbus</text>
<text x="509.4" y="172.5">VBat+</text>
<text x="524.3" y="172.5">VBat-</text>
<text x="85.3" y="176.1">DN2</text>
<text x="85.7" y="179.6">CC1</text>
<text x="93.7" y="174.3">B7</text>
<text x="93.7" y="177.8">A5</text>
<text x="83.5" y="183.1">SBU2</text>
<text x="93.7" y="184.9">A4B9</text>
<text x="93.7" y="181.4">B8</text>
<text x="104.8" y="184.4">Vbus</text>
<text x="83.3" y="186.7">VBUS</text>
<text x="67.1" y="232.5">D_N</text>
<text x="122.4" y="228.5">D_esd_N</text>
<text x="122.4" y="239">Vin</text>
<text x="120.6" y="249.6">D_esd_P</text>
<text x="194.7" y="249.6">EN</text>
<text x="230.7" y="249.6">IO2</text>
<text x="230.7" y="246.1">IO1</text>
<text x="66" y="253.7">D_P</text>
<text x="194.7" y="253.2">IO4</text>
<text x="194.7" y="256.7">IO5</text>
<text x="227.4" y="253.4">RXD0</text>
<text x="227.6" y="256.9">TXD0</text>
<text x="306.5" y="255.4">2</text>
<text x="310" y="257.2">3V3</text>
<text x="356.2" y="255.4">IO1</text>
<text x="363.5" y="257.2">38</text>
<text x="363.5" y="253.7">39</text>
<text x="372.9" y="253.2">IO1</text>
<text x="372.9" y="256.7">IO2</text>
<text x="194.7" y="260.2">IO6</text>
<text x="194.7" y="263.7">IO7</text>
<text x="229.1" y="260.2">IO42</text>
<text x="229.1" y="263.7">IO41</text>
<text x="288.9" y="262">IO4</text>
<text x="289.6" y="258.4">EN</text>
<text x="306.5" y="259">3</text>
<text x="306.5" y="262.5">4</text>
<text x="310" y="260.7">EN</text>
<text x="353.5" y="262.5">TXD0</text>
<text x="356.2" y="259">IO2</text>
<text x="363.5" y="260.7">37</text>
<text x="372.9" y="264">TXD0</text>
<text x="372.9" y="260.5">RXD0</text>
<text x="194.7" y="267.3">IO15</text>
<text x="229.1" y="267.3">IO40</text>
<text x="288.9" y="269">IO6</text>
<text x="288.9" y="265.5">IO5</text>
<text x="306.5" y="266">5</text>
<text x="306.5" y="269.6">6</text>
<text x="310" y="264.3">IO4</text>
<text x="310" y="267.8">IO5</text>
<text x="353.2" y="266">RXD0</text>
<text x="354.2" y="269.6">IO42</text>
<text x="363.5" y="267.8">35</text>
<text x="363.5" y="264.3">36</text>
<text x="372.9" y="267.3">IO42</text>
<text x="194.7" y="270.8">IO16</text>
<text x="194.7" y="274.3">IO17</text>
<text x="229.1" y="270.8">IO39</text>
<text x="229.1" y="274.3">IO38</text>
<text x="288.9" y="272.6">IO7</text>
<text x="306.5" y="273.1">7</text>
<text x="310" y="271.3">IO6</text>
<text x="310" y="274.8">IO7</text>
<text x="354.2" y="273.1">IO41</text>
<text x="363.5" y="274.8">33</text>
<text x="363.5" y="271.3">34</text>
<text x="372.9" y="274.3">IO40</text>
<text x="372.9" y="270.8">IO41</text>
<text x="194.7" y="281.4">IO8</text>
<text x="194.7" y="277.8">IO18</text>
<text x="229.1" y="277.8">IO37</text>
<text x="229.1" y="281.4">IO36</text>
<text x="287.4" y="279.6">IO16</text>
<text x="287.4" y="276.1">IO15</text>
<text x="306.5" y="276.6">8</text>
<text x="306.5" y="280.1">9</text>
<text x="310" y="278.4">IO15</text>
<text x="310" y="281.9">IO16</text>
<text x="354.2" y="280.1">IO39</text>
<text x="354.2" y="276.6">IO40</text>
<text x="363.5" y="281.9">31</text>
<text x="363.5" y="278.4">32</text>
<text x="372.9" y="281.4">IO38</text>
<text x="372.9" y="277.8">IO39</text>
<text x="191.9" y="285.2">IO3</text>
<text x="229.1" y="284.9">IO35</text>
<text x="287.4" y="286.7">IO18</text>
<text x="287.4" y="283.1">IO17</text>
<text x="304.5" y="283.7">10</text>
<text x="304.5" y="287.2">11</text>
<text x="310" y="285.4">IO17</text>
<text x="354.2" y="287.2">IO37</text>
<text x="354.2" y="283.7">IO38</text>
<text x="363.5" y="285.4">30</text>
<text x="372.9" y="284.9">IO37</text>
<text x="191.9" y="292.2">IO9</text>
<text x="191.9" y="288.7">IO46</text>
<text x="226.7" y="288.4">IO45</text>
<text x="226.7" y="292.2">IO47</text>
<text x="281.9" y="293.7">D_esd_N</text>
<text x="288.9" y="290.2">IO8</text>
<text x="304.5" y="290.7">12</text>
<text x="310" y="289">IO18</text>
<text x="310" y="292.5">IO8</text>
<text x="354.2" y="290.7">IO36</text>
<text x="363.5" y="292.5">28</text>
<text x="363.5" y="289">29</text>
<text x="372.9" y="292">IO35</text>
<text x="372.9" y="288.4">IO36</text>
<text x="191.9" y="295.7">IO10</text>
<text x="191.9" y="299.3">IO11</text>
<text x="226.7" y="295.7">IO21</text>
<text x="226.7" y="299.3">IO14</text>
<text x="282.4" y="297.3">D_esd_P</text>
<text x="304.5" y="294.3">13</text>
<text x="304.5" y="297.8">14</text>
<text x="310" y="296">IO19</text>
<text x="310" y="299.5">IO20</text>
<text x="354.2" y="294.3">IO35</text>
<text x="356.2" y="297.8">IO0</text>
<text x="363.5" y="296">27</text>
<text x="372.9" y="295.5">Boot</text>
<text x="89.7" y="304.8">2</text>
<text x="98.8" y="304.8">1</text>
<text x="127.7" y="304.3">EN</text>
<text x="191.9" y="302.8">IO12</text>
<text x="226.7" y="302.5">IO13</text>
<text x="358.7" y="304.5">EP</text>
<text x="363.4" y="303.1">41</text>
<text x="318.9" y="307.4" transform="rotate(-90 318.9 307.4)">IO3</text>
<text x="322.4" y="307.4" transform="rotate(-90 322.4 307.4)">IO46</text>
<text x="326" y="307.4" transform="rotate(-90 326 307.4)">IO9</text>
<text x="329.5" y="307.4" transform="rotate(-90 329.5 307.4)">IO10</text>
<text x="333" y="307.4" transform="rotate(-90 333 307.4)">IO11</text>
<text x="336.5" y="307.4" transform="rotate(-90 336.5 307.4)">IO12</text>
<text x="340.1" y="307.4" transform="rotate(-90 340.1 307.4)">IO13</text>
<text x="343.6" y="307.4" transform="rotate(-90 343.6 307.4)">IO14</text>
<text x="347.1" y="307.4" transform="rotate(-90 347.1 307.4)">IO21</text>
<text x="350.7" y="307.4" transform="rotate(-90 350.7 307.4)">IO47</text>
<text x="354.2" y="307.4" transform="rotate(-90 354.2 307.4)">IO48</text>
<text x="357.7" y="307.4" transform="rotate(-90 357.7 307.4)">IO45</text>
<text x="317.1" y="312.9" transform="rotate(-90 317.1 312.9)">15</text>
<text x="320.7" y="312.9" transform="rotate(-90 320.7 312.9)">16</text>
<text x="324.2" y="312.9" transform="rotate(-90 324.2 312.9)">17</text>
<text x="327.7" y="312.9" transform="rotate(-90 327.7 312.9)">18</text>
<text x="331.3" y="312.9" transform="rotate(-90 331.3 312.9)">19</text>
<text x="334.8" y="312.9" transform="rotate(-90 334.8 312.9)">20</text>
<text x="338.3" y="312.9" transform="rotate(-90 338.3 312.9)">21</text>
<text x="341.8" y="312.9" transform="rotate(-90 341.8 312.9)">22</text>
<text x="345.4" y="312.9" transform="rotate(-90 345.4 312.9)">23</text>
<text x="348.9" y="312.9" transform="rotate(-90 348.9 312.9)">24</text>
<text x="352.4" y="312.9" transform="rotate(-90 352.4 312.9)">25</text>
<text x="356" y="312.9" transform="rotate(-90 356 312.9)">26</text>
<text x="89.7" y="318.9">4</text>
<text x="98.8" y="318.9">3</text>
<text x="316.6" y="325.6" transform="rotate(-90 316.6 325.6)">IO3</text>
<text x="320.1" y="327.2" transform="rotate(-90 320.1 327.2)">IO46</text>
<text x="323.7" y="325.6" transform="rotate(-90 323.7 325.6)">IO9</text>
<text x="327.2" y="327.2" transform="rotate(-90 327.2 327.2)">IO10</text>
<text x="330.7" y="327.2" transform="rotate(-90 330.7 327.2)">IO11</text>
<text x="334.3" y="327.2" transform="rotate(-90 334.3 327.2)">IO12</text>
<text x="337.8" y="327.2" transform="rotate(-90 337.8 327.2)">IO13</text>
<text x="341.3" y="327.2" transform="rotate(-90 341.3 327.2)">IO14</text>
<text x="344.8" y="327.2" transform="rotate(-90 344.8 327.2)">IO21</text>
<text x="348.4" y="327.2" transform="rotate(-90 348.4 327.2)">IO47</text>
<text x="355.4" y="327.2" transform="rotate(-90 355.4 327.2)">IO45</text>
<text x="351.9" y="330" transform="rotate(-90 351.9 330)">LED48</text>
<text x="84.4" y="373.6">1</text>
<text x="93.5" y="373.6">2</text>
<text x="106.5" y="373.1">Boot</text>
<text x="84.4" y="387.7">3</text>
<text x="93.5" y="387.7">4</text>
</g>
<g font-size="3.2">
<text x="234.3" y="33.2">1</text>
<text x="239.9" y="34.6">1</text>
<text x="234.3" y="40.3">2</text>
<text x="239.9" y="41.7">2</text>
<text x="211.2" y="57.9">6</text>
<text x="214.7" y="59.7">GND</text>
<text x="93.7" y="149.6">B1A12</text>
<text x="84.9" y="151.4">GND</text>
<text x="301.2" y="158.4">2</text>
<text x="304.7" y="160.2">GND</text>
<text x="383.8" y="170.8">VSS</text>
<text x="391.8" y="169">3</text>
<text x="84.9" y="190.2">GND</text>
<text x="93.7" y="188.4">A1B12</text>
<text x="79.1" y="229">1</text>
<text x="112.9" y="229">6</text>
<text x="79.1" y="239.6">2</text>
<text x="112.9" y="239.6">5</text>
<text x="178.4" y="244.9">1</text>
<text x="244.7" y="244.9">1</text>
<text x="79.1" y="250.2">3</text>
<text x="112.9" y="250.2">4</text>
<text x="178.4" y="248.4">2</text>
<text x="178.4" y="251.9">3</text>
<text x="244.7" y="248.4">2</text>
<text x="244.7" y="251.9">3</text>
<text x="306.5" y="251.9">1</text>
<text x="354.8" y="251.9">GND</text>
<text x="363.5" y="250.2">40</text>
<text x="178.4" y="255.4">4</text>
<text x="244.7" y="255.4">4</text>
<text x="310" y="253.7">GND</text>
<text x="178.4" y="259">5</text>
<text x="178.4" y="262.5">6</text>
<text x="244.7" y="259">5</text>
<text x="244.7" y="262.5">6</text>
<text x="178.4" y="266">7</text>
<text x="178.4" y="269.6">8</text>
<text x="244.7" y="266">7</text>
<text x="244.7" y="269.6">8</text>
<text x="178.4" y="273.1">9</text>
<text x="244.7" y="273.1">9</text>
<text x="176.3" y="276.6">10</text>
<text x="176.3" y="280.1">11</text>
<text x="244.7" y="276.6">10</text>
<text x="244.7" y="280.1">11</text>
<text x="176.3" y="283.7">12</text>
<text x="176.3" y="287.2">13</text>
<text x="244.7" y="283.7">12</text>
<text x="244.7" y="287.2">13</text>
<text x="176.3" y="290.7">14</text>
<text x="244.7" y="290.7">14</text>
<text x="176.3" y="294.3">15</text>
<text x="176.3" y="297.8">16</text>
<text x="244.7" y="294.3">15</text>
<text x="244.7" y="297.8">16</text>
<text x="176.3" y="301.3">17</text>
<text x="176.3" y="304.8">18</text>
<text x="244.7" y="301.3">17</text>
<text x="244.7" y="304.8">18</text>
<text x="176.3" y="308.4">19</text>
<text x="176.3" y="311.9">20</text>
<text x="244.7" y="308.4">19</text>
<text x="244.7" y="311.9">20</text>
</g>
<g font-size="3.2" fill="#f00">
<text x="211.2" y="61.4">5</text>
<text x="214.7" y="63.2">VCC</text>
<text x="361.2" y="165.5">1</text>
<text x="364.7" y="167.3">VDD</text>
</g>
</svg>
